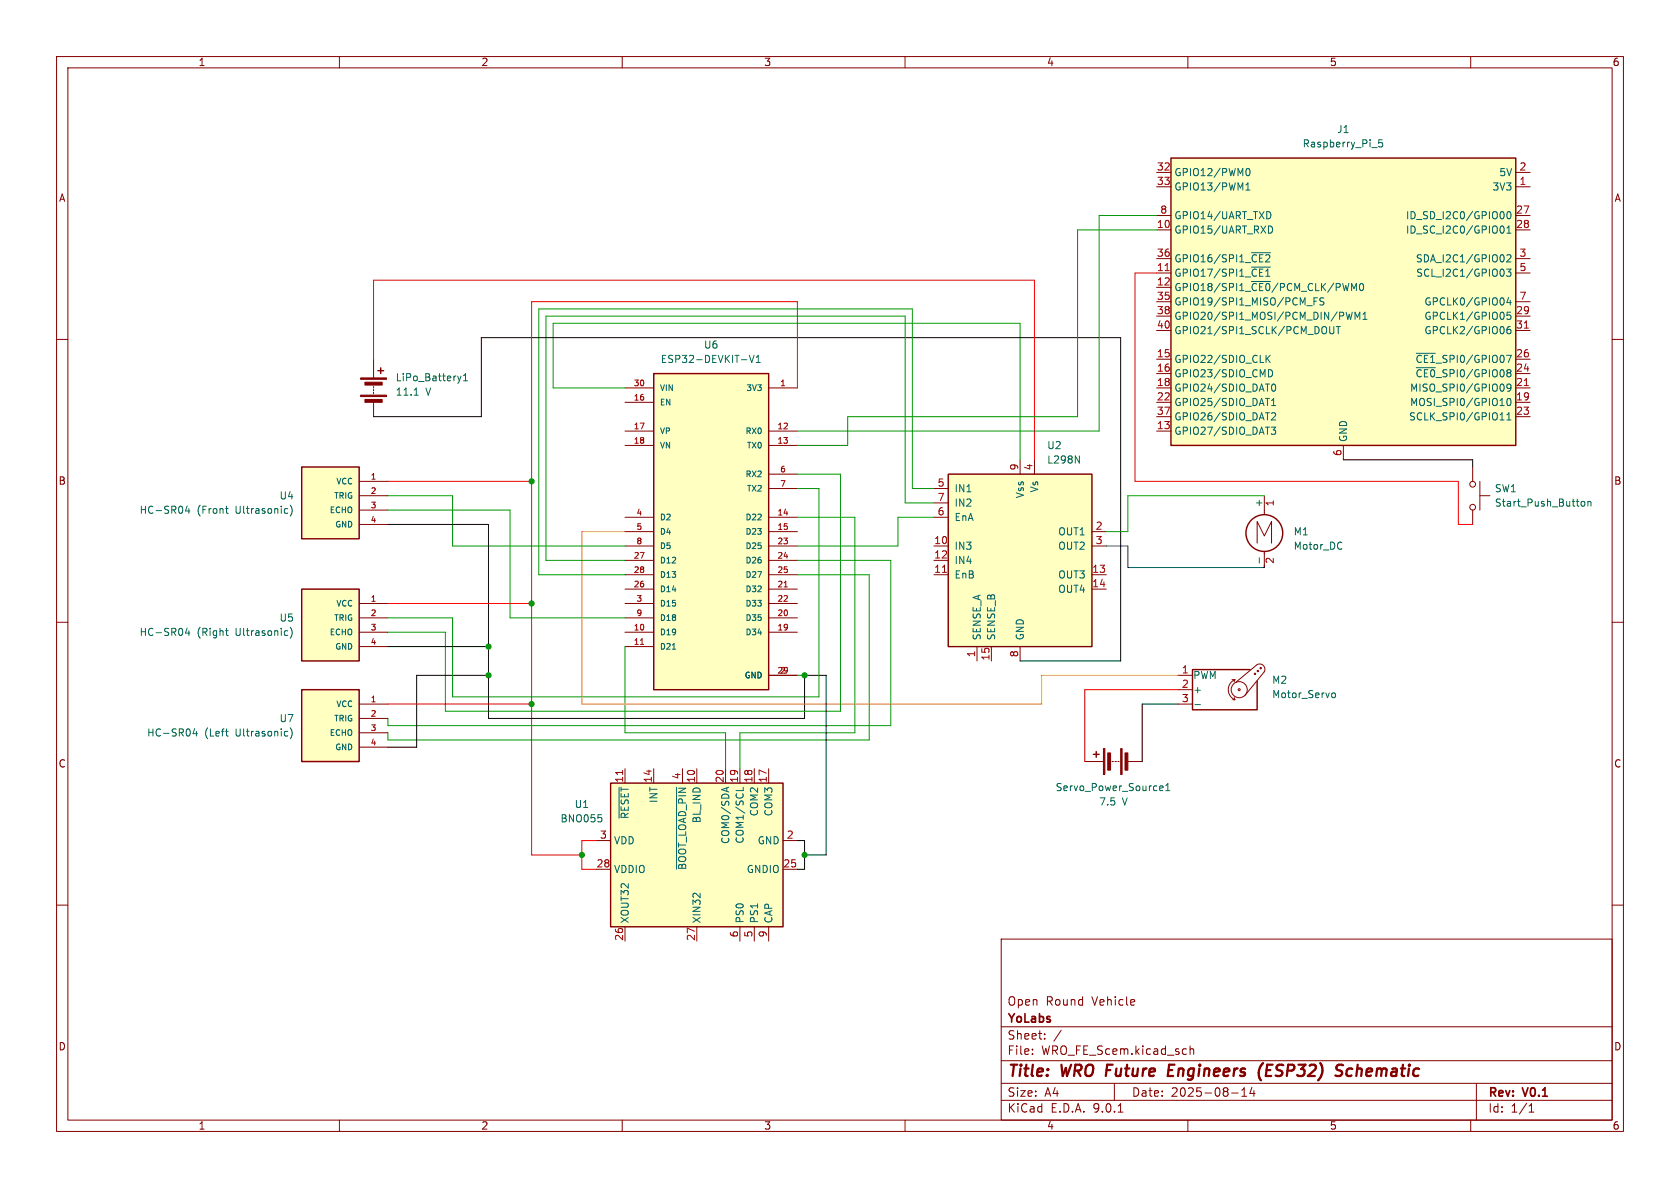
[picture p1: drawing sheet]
<svg xmlns="http://www.w3.org/2000/svg" width="297mm" height="210mm" viewBox="0 0 297 210" stroke-linecap="round" stroke-linejoin="round" font-family="sans-serif">
<g fill="none" stroke="#840000" stroke-width=".18">
<path d="M10 10h277v190h-277zM12 12h273v186h-273zM60 10v2M110 10v2M160 10v2M210 10v2M260 10v2M10 60h2M285 60h2M10 110h2M285 110h2M191.8 134.6h3.3"/>
<path d="M196.6 134.6h.2M197.1 134.6h.3M197.6 134.6h.3M199.4 134.6h2.5M10 160h2M177 166h108v32h-108zM200.5 176.8l.1 .3-.7 .1M285 160h2M60 198v2M110 198v2M160 198v2M177 194.5h108"/>
<path d="M177 191.5h108M177 187.5h108M177 181.5h108M182.5 186.3v.1M182.5 185.5v.1M184.7 183.6v.1M184.7 182.8v.1M187.6 182.1l-1.3 2M197 191.5v3M197.7 196.6h.8M210 198v2M210.4 184.9v1.5"/>
<path d="M210.4 185.5l.2-.1 .4 .1v.9M217.7 193.2h1.2M219.5 193.8h.9M219.5 192.7l.5-.4v1.5M221.3 192.2l-.3 1.1h.9M221.7 192.8v1M260 198v2M261 191.5v6.5M270.3 196.6h.9M270.3 195.5l.4-.4v1.5"/>
</g>
<path d="M206.6 189.2h.6M207.6 188.2h-.9l-.3 2h1M222.6 190.4l.3 .6M223.3 187.9l-.5 .6-.2 .8M223.9 189.2h.7M225 188.2h-1l-.2 2h.9M236.4 189.1l.5 .2a.49 .49 0 0 1 .4 .5 .49 .49 0 0 1-.5 .4h-.5M236.5 188.3l.2-.1 .7 .1M238.9 188.9a.66 .66 0 0 0-.8 .4v.7l.2 .2h.4" fill="none" stroke="#840000" stroke-width=".4"/>
<g fill="#840000" stroke="#840000" stroke-width=".18">
<path d="M195.1 132.3h.2v4.6h-.2z"/>
<path d="M198.1 132.3h.3v4.6h-.3z"/>
<path d="M195.8 133.1h.5v3h-.5z"/>
<path d="M198.9 133.1h.5v3h-.5z"/>
</g>
<path d="M193.3 133.4h1M193.8 132.8v1.1" fill="none" stroke="#840000" stroke-width=".25"/>
<path d="M205 139.3l.6-.1v-.2l-.4-.1-.2 .2 .1 .6h.5M206.1 139.8h.7M206.1 138.9l.4-.4v1.3" fill="none" stroke="#006464" stroke-width=".18"/>
<path d="M107.9 138.4h30.5v25.4h-30.5z" fill="#ffffc2"/>
<path d="M107.9 138.4h30.5v25.4h-30.5z" fill="none" stroke="#840000" stroke-width=".25"/>
<g fill="none" stroke="#840000" stroke-width=".18">
<path d="M110.5 135.9v2.5M115.6 135.9v2.5M120.6 135.9v2.5M123.2 135.9v2.5M128.3 135.9v2.5M130.8 135.9v2.5M133.3 135.9v2.5M135.9 135.9v2.5M105.4 148.6h2.5M105.4 153.7h2.5M138.4 148.6h2.6M138.4 153.7h2.6"/>
<path d="M110.5 163.8v2.6M123.2 163.8v2.6M130.8 163.8v2.6M133.3 163.8v2.6M135.9 163.8v2.6"/>
</g>
<path d="M109.4 139.2v5.5M119.6 139.2v14.5M128.5 139.3v.6M128.8 139.2l-1.2 .4M131.4 139.2v.6M105.7 144h.6M106.3 144.6l.1 .1-.1 .5" fill="none" stroke="#006464" stroke-width=".18"/>
<path d="M110.1 136.2v.7" fill="none" stroke="#a90000" stroke-width=".18"/>
<path d="M53.3 121.9h10.2v12.7h-10.2z" fill="#ffffc2"/>
<path d="M53.3 121.9h10.2v12.7h-10.2z" fill="none" stroke="#840000" stroke-width=".25"/>
<path d="M63.5 124.5h5.1M63.5 127h5.1M63.5 129.5h5.1M63.5 132.1h5.1" fill="none" stroke="#840000" stroke-width=".18"/>
<path d="M34.4 128.8l-.3 .9h.8M34.7 129.3v.8M39.9 129.3h.4M40.2 130.1h.1M50.5 129.3h.4M50.9 130.1h-.4M51.3 128.7a1.46 1.46 0 0 1 0 1.9" fill="none" stroke="#006464" stroke-width=".18"/>
<path d="M53.3 104.1h10.2v12.7h-10.2z" fill="#ffffc2"/>
<path d="M53.3 104.1h10.2v12.7h-10.2z" fill="none" stroke="#840000" stroke-width=".25"/>
<path d="M63.5 106.7h5.1M63.5 109.2h5.1M63.5 111.8h5.1M63.5 114.3h5.1" fill="none" stroke="#840000" stroke-width=".18"/>
<path d="M33.1 111l-.3 .9h.8M33.4 111.5v.8M39.9 111.5h.4M40.1 112.3h.2M50.5 111.5l.4 .1M50.9 112.3h-.4M51.3 110.9a1.46 1.46 0 0 1 0 1.9" fill="none" stroke="#006464" stroke-width=".18"/>
<path d="M53.3 82.6h10.2v12.7h-10.2z" fill="#ffffc2"/>
<path d="M53.3 82.6h10.2v12.7h-10.2z" fill="none" stroke="#840000" stroke-width=".25"/>
<path d="M63.5 85.1h5.1M63.5 87.6h5.1M63.5 90.2h5.1M63.5 92.7h5.1" fill="none" stroke="#840000" stroke-width=".18"/>
<path d="M33.1 89.4l-.3 .9h.8M33.4 89.9v.8M39.9 89.9h.4M40.1 90.7h.2M50.5 89.9l.4 .1M50.9 90.7h-.4M51.3 89.3a1.46 1.46 0 0 1 0 1.9" fill="none" stroke="#006464" stroke-width=".18"/>
<path d="M167.6 83.8h25.4v30.5h-25.4z" fill="#ffffc2"/>
<path d="M167.6 83.8h25.4v30.5h-25.4z" fill="none" stroke="#840000" stroke-width=".25"/>
<g fill="none" stroke="#840000" stroke-width=".18">
<path d="M165.1 86.4h2.5M165.1 88.9h2.5M165.1 91.4h2.5M165.1 96.5h2.5M165.1 99.1h2.5M180.3 81.3v2.5M182.9 81.3v2.5M193 96.5h2.6M193 94h2.6M165.1 101.6h2.5M172.7 114.3v2.5M175.3 114.3v2.5"/>
<path d="M180.3 114.3v2.5M193 101.6h2.6M193 104.1h2.6"/>
</g>
<path d="M166.6 101.2h.7" fill="none" stroke="#a90000" stroke-width=".18"/>
<path d="M190.1 80.6l.7 1.3v-1.3" fill="none" stroke="#006464" stroke-width=".18"/>
<path d="M115.6 66h20.3v55.9h-20.3z" fill="#ffffc2"/>
<path d="M115.6 66h20.3v55.9h-20.3z" fill="none" stroke="#840000" stroke-width=".25"/>
<g fill="none" stroke="#840000" stroke-width=".18">
<path d="M110.5 68.6h5.1M110.5 71.1h5.1M110.5 76.2h5.1M110.5 78.7h5.1M135.9 68.6h5.1M135.9 76.2h5.1M135.9 78.7h5.1M110.5 91.4h5.1M110.5 94h5.1M110.5 96.5h5.1M110.5 99.1h5.1M135.9 91.4h5.1"/>
<path d="M135.9 94h5.1M135.9 96.5h5.1M135.9 99.1h5.1M135.9 83.8h5.1M135.9 86.4h5.1M110.5 101.6h5.1M110.5 104.1h5.1M110.5 106.7h5.1M110.5 109.2h5.1M110.5 111.8h5.1M110.5 114.3h5.1M135.9 101.6h5.1"/>
<path d="M135.9 104.1h5.1M135.9 106.7h5.1M135.9 109.2h5.1M135.9 111.8h5.1M135.9 119.4h5.1"/>
</g>
<path d="M132.5 62.8l.4 1.3 .4-1.3M133.7 64.1h.7M133.7 63.2l.3-.4v1.3M118.9 114.8h.5" fill="none" stroke="#006464" stroke-width=".18"/>
<path d="M113.2 113.9h.6M138.6 103.8h.6" fill="none" stroke="#a90000" stroke-width=".18"/>
<path d="M207 27.9h61v50.8h-61z" fill="#ffffc2"/>
<g fill="none" stroke="#840000" stroke-width=".25">
<path d="M207 27.9h61v50.8h-61zM66.8 65.5h1M67.3 65v1M221 118.4h-10.2v7.1h11.4v-5.1"/>
<circle cx="223.5" cy="94.2" r="3.3"/>
</g>
<g fill="none" stroke="#840000" stroke-width=".18">
<path d="M204.5 30.5h2.5M204.5 33h2.5M204.5 38.1h2.5M268 30.5h2.5M268 33h2.5M268 38.1h2.5M204.5 40.6h2.5M204.5 45.7h2.5M204.5 48.3h2.5M204.5 50.8h2.5M204.5 53.3h2.5M204.5 55.9h2.5"/>
<path d="M204.5 58.4h2.5M268 40.6h2.5M268 45.7h2.5M268 48.3h2.5M268 53.3h2.5M268 55.9h2.5M268 58.4h2.5M66 63.5v3.3M66 68.3v.3M66 68.8v.3M66 69.3v.3M66 71.1v2.6"/>
<path d="M204.5 63.5h2.5M204.5 66h2.5M204.5 68.6h2.5M204.5 71.1h2.5M204.5 73.7h2.5M204.5 76.2h2.5M237.5 78.7v2.6M268 63.5h2.5M268 66h2.5M268 68.6h2.5M268 71.1h2.5M268 73.7h2.5"/>
<path d="M222.2 96v-3.8l1.3 2.5 1.3-2.5v3.8M223.5 87.6v3.4M223.5 97.5v2.8M260.3 82.6v2.5M260.3 90.2v2.5M261.6 87.6h1.8M261.6 85.1v5.1M208.3 119.4h2.5M208.3 121.9h2.5M208.3 124.5h2.5M217.8 120.1h.5M217.9 123.7h.4"/>
<path d="M218.2 123.3l.1 .4M218.3 120.1a1.94 1.94 0 0 0-1.2 1.8 1.94 1.94 0 0 0 1.2 1.8M218.3 120.1l-.1 .4M218.4 120.7l3.8-3.2a.94 .94 0 0 1 1.1 .1 .94 .94 0 0 1 .2 1.1l-3.4 4.2"/>
<circle cx="260.3" cy="89.7" r=".51"/>
<circle cx="260.3" cy="85.6" r=".51"/>
<circle cx="221.9" cy="119.1" r=".13"/>
<circle cx="222.4" cy="118.6" r=".13"/>
<circle cx="222.9" cy="118.1" r=".13"/>
<circle cx="219.1" cy="121.9" r=".18"/>
<circle cx="219.1" cy="121.9" r="1.42"/>
</g>
<g fill="none" stroke="#006464" stroke-width=".18">
<path d="M220.3 30.3l.1-.4 .2-.1a.68 .68 0 0 1 .4 .6 .68 .68 0 0 1-.4 .7l-.2-.2-.1-.3M220.3 33.6h.7M220.3 32.7l.3-.4v1.3M224.2 37.4a.68 .68 0 0 1 .5 .6 .68 .68 0 0 1-.5 .7M224.2 39.9a.64 .64 0 0 1 .8 .7 .64 .64 0 0 1-.8 .6M242.5 26.1h1M244.4 24.7h-.6l-.1 .6 .2-.1 .4 .1 .1 .1v.5l-.2 .1-.5-.1M265.5 39.9a.68 .68 0 0 1 .4 .7 .68 .68 0 0 1-.4 .6M265.8 37.5l.1 .4-.1 .7M266.5 37.5l.2-.1a.68 .68 0 0 1 .4 .6 .68 .68 0 0 1-.4 .7l-.2-.1-.1-.4zM221.2 44.7h3.4M221.2 47.2h3.4"/>
<path d="M221.2 49.8h3.4M231 54h1M232.3 53.3h.4M232.9 52.6h-.6v1.3M234 52.7l-.4-.1-.2 .2v.3l.5 .3 .1 .3-.2 .2h-.5M235.1 57.7v1.1l.2 .2 .4-.1 .1-.1v-1.1M236.2 57.7h.7M236.6 57.7v1.3M238 55.2l.3 1.3 .2-.9 .3 .9 .3-1.3M239.5 56.5v-1.3l.5 .9 .4-.9v1.3M240.5 50.2l.1-.1a.68 .68 0 0 1 .5 .6 .68 .68 0 0 1-.5 .7l-.1-.1-.2-.4zM240.9 56.5h.8"/>
<path d="M240.9 55.6l.4-.4v1.3M265.8 47.8v.8M266.3 47.6h.8l-.4 .5 .4 .1v.5l-.2 .1-.6-.1M266.4 41.2h.7M266.4 45.2l.5-.2 .2 .4-.8 .9h.8M266.4 40.3l.4-.4v1.3M266.7 52.6l-.3 .9h.8M267 57.7l-.4 .1a.86 .86 0 0 0 0 1.2l.5-.1v-.4l-.2-.3-.4 .1-.1 .2M267 53.1v.8M267.1 55.2h-.6l-.1 .6 .2-.1h.4l.1 .2v.4l-.2 .2-.5-.2M73.2 69.9h.8M73.5 68.8l.1-.2v1.3"/>
<path d="M81.5 66.5l-.3 .8M81.9 67.3h.8M81.9 66.4l.4-.4v1.3M223.8 62.8v1.3M224 63.4l.6 .7M224.2 65.3a.64 .64 0 0 1 .8 .7 .64 .64 0 0 1-.8 .6M224.6 62.8l-.8 .7M224.7 75.5h.8l-.4 .5 .4 .1v.6l-.2 .1-.6-.1M224.8 73.1l.5-.1 .2 .3-.8 .9h.8M224.8 71.7h.7M224.8 70.8l.4-.4v1.3M224.9 68l.2-.1a.68 .68 0 0 1 .4 .6 .68 .68 0 0 1-.4 .7l-.2-.2-.1-.3z"/>
<path d="M250.4 62.5h3.3M250.4 65h3.3M265.2 74.2h.7M266.4 74.2h.7M266.4 73.3l.4-.3v1.2M266.6 70.5l.1-.1a.68 .68 0 0 1 .4 .7 .68 .68 0 0 1-.4 .6 .84 .84 0 0 1-.1-1.2zM267.1 68.4l-.2 .3-.4-.1-.1-.2 .1-.4 .4-.1 .2 .1a.84 .84 0 0 1-.3 1.2h-.3M222.6 98.6v.9M237.2 95.9v.1M237.2 97h.1M279.5 88.9l.3-.3 .3 .1 .1 .2-.1 .5-.3 .1-.3-.3M280.7 88.8l.2-.2 .3 .1 .1 .8"/>
<path d="M280.7 88.6v.9M211.2 124.6h1M235.4 122.7l.3-.2 .3 .1 .1 .1-.1 .6h-.3l-.3-.2"/>
</g>
<path d="M206 47.8h.7M269.5 58h.7M269.5 68.2h.7" fill="none" stroke="#a90000" stroke-width=".18"/>
<g fill="#840000" stroke="#840000" stroke-width=".18">
<path d="M63.8 66.8h4.5v.3h-4.5z"/>
<path d="M63.8 69.9h4.5v.2h-4.5z"/>
<path d="M64.5 67.6h3.1v.5h-3.1z"/>
<path d="M64.5 70.6h3.1v.5h-3.1z"/>
</g>
<path d="M204.5 48.3h-3.8v36.8h57.1v7.6h2.5M66 63.5v-14h116.9v31.8M141 68.6v-15.3h-47v97.8h8.9M68.6 85.1h25.4M68.6 106.7h25.4M68.6 124.5h25.4M208.3 121.9h-16.5v12.7M105.4 148.6h-2.5v5.1h2.5" fill="none" stroke="#f00" stroke-width=".18"/>
<path d="M66 73.7h19.1v-14h113v57.1h-17.8M68.6 92.7h17.8v34.3h55.8v-7.6h3.8v31.7h-3.8M237.5 81.3h22.8v1.3M68.6 114.3h17.8M86.4 119.4h-12.7v12.7h-5.1M208.3 124.5h-6.4v10.1M141 148.6h1.2v5.1h-1.2" fill="none" stroke="#000" stroke-width=".18"/>
<g fill="none" stroke="#009600" stroke-width=".18">
<path d="M204.5 38.1h-10.2v38.1h-53.3M204.5 40.6h-14v33.1h-40.6v5h-8.9M110.5 68.6h-12.7v-11.4h82.5v24.1M68.6 90.2h21.6v19h20.3M68.6 87.6h11.4v8.9h30.5M141 86.4h3.8v36.8h-64.8v-14h-11.4M141 99.1h16.5v29.2h-88.9v-1.3M141 83.8h7.6v41.9h-69.9v-13.9h-10.1M141 91.4h10.1v38.1h-20.3v6.4M165.1 86.4h-3.8v-31.8h-66.1v47h15.3M165.1 88.9h-5.1v-33h-63.5v43.2h14M165.1 91.4h-6.4v5.1h-17.7"/>
<path d="M110.5 114.3v15.2h17.8v6.4M141 101.6h12.7v29.2h-85.1v-1.3M141 119.4h1.2"/>
</g>
<path d="M110.5 94h-7.6v30.5h81.2v-5.1h24.2" fill="none" stroke="#f90" stroke-width=".18"/>
<path d="M223.5 87.6h-24.1v6.4h-3.8" fill="none" stroke="#00c200" stroke-width=".18"/>
<path d="M195.6 96.5h3.8v3.8h24.1" fill="none" stroke="#0000c2" stroke-width=".18"/>
<g fill="#009600" stroke="#009600" stroke-width=".18">
<circle cx="94" cy="124.5" r=".46"/>
<circle cx="142.2" cy="119.4" r=".46"/>
<circle cx="142.2" cy="151.1" r=".46"/>
<circle cx="102.9" cy="151.1" r=".46"/>
<circle cx="94" cy="106.7" r=".46"/>
<circle cx="94" cy="85.1" r=".46"/>
<circle cx="86.4" cy="119.4" r=".46"/>
<circle cx="86.4" cy="114.3" r=".46"/>
</g>
<g font-size="2.8" fill="#840000">
<text x="178" y="190.9">Title:</text>
<text x="187.7" y="190.9">WRO Future</text>
<text x="208.1" y="190.9">Engineers</text>
<text x="224.9" y="190.9">(ESP32)</text>
<text x="239.4" y="190.9">Schematic</text>
</g>
<g font-size="2.1" fill="#840000">
<text x="178" y="178">Open</text>
<text x="184.9" y="178">Round</text>
<text x="193.1" y="178">Vehicle</text>
<text x="178" y="184">Sheet:</text>
<text x="178" y="181.2">YoLabs</text>
<text x="178" y="186.7">File:</text>
<text x="184.1" y="186.7">WRO_FE_Scem.kicad_sch</text>
<text x="178" y="196.9">KiCad</text>
<text x="178" y="194.1">Size:</text>
<text x="184.7" y="194.1">A4</text>
<text x="185.7" y="196.9">E.D.A.</text>
<text x="193.3" y="196.9">9.0.1</text>
<text x="200" y="194.1">Date:</text>
<text x="207" y="194.1">2025-08-14</text>
<text x="263" y="194.3">Rev:</text>
<text x="263" y="196.9">Id:</text>
<text x="267.1" y="196.9">1/1</text>
<text x="269.4" y="194.3">V0.1</text>
</g>
<g font-size="1.8" fill="#840000">
<text x="35" y="11.9">1</text>
<text x="85" y="11.9">2</text>
<text x="135" y="11.9">3</text>
<text x="185" y="11.9">4</text>
<text x="235" y="11.9">5</text>
<text x="285" y="11.9">6</text>
<text x="10.3" y="35.9">A</text>
<text x="285.3" y="35.9">A</text>
<text x="10.3" y="85.9">B</text>
<text x="285.3" y="85.9">B</text>
<text x="10.3" y="135.9">C</text>
<text x="285.3" y="135.9">C</text>
<text x="10.3" y="185.9">D</text>
<text x="285.3" y="185.9">D</text>
<text x="35" y="199.9">1</text>
<text x="85" y="199.9">2</text>
<text x="135" y="199.9">3</text>
<text x="185" y="199.9">4</text>
<text x="235" y="199.9">5</text>
<text x="285" y="199.9">6</text>
</g>
<g font-size="1.8" fill="#006464">
<text x="236.3" y="23.7">J1</text>
<text x="230.2" y="26.3">Raspberry_Pi_5</text>
<text x="207.5" y="31.3">GPIO12/PWM0</text>
<text x="207.5" y="33.9">GPIO13/PWM1</text>
<text x="263.8" y="33.9">3V3</text>
<text x="265" y="31.3">5V</text>
<text x="207.5" y="39">GPIO14/UART_TXD</text>
<text x="207.5" y="41.5">GPIO15/UART_RXD</text>
<text x="248.5" y="39">ID_SD_I2C0/GPIO00</text>
<text x="248.5" y="41.5">ID_SC_I2C0/GPIO01</text>
<text x="207.5" y="46.6">GPIO16/SPI1_~{CE2}</text>
<text x="250.2" y="46.6">SDA_I2C1/GPIO02</text>
<text x="207.5" y="49.1">GPIO17/SPI1_~{CE1}</text>
<text x="207.5" y="51.7">GPIO18/SPI1_~{CE0}/PCM_CLK/PWM0</text>
<text x="250.3" y="49.1">SCL_I2C1/GPIO03</text>
<text x="207.5" y="54.2">GPIO19/SPI1_MISO/PCM_FS</text>
<text x="207.5" y="56.7">GPIO20/SPI1_MOSI/PCM_DIN/PWM1</text>
<text x="207.5" y="59.3">GPIO21/SPI1_SCLK/PCM_DOUT</text>
<text x="251.7" y="54.2">GPCLK0/GPIO04</text>
<text x="251.7" y="56.7">GPCLK1/GPIO05</text>
<text x="251.7" y="59.3">GPCLK2/GPIO06</text>
<text x="116.7" y="64.4">ESP32-DEVKIT-V1</text>
<text x="124.4" y="61.8">U6</text>
<text x="207.5" y="64.4">GPIO22/SDIO_CLK</text>
<text x="250.1" y="64.4">~{CE1}_SPI0/GPIO07</text>
<text x="69.9" y="70.1">11.1</text>
<text x="69.9" y="67.6">LiPo_Battery1</text>
<text x="75.3" y="70.1">V</text>
<text x="207.5" y="66.9">GPIO23/SDIO_CMD</text>
<text x="207.5" y="69.4">GPIO24/SDIO_DAT0</text>
<text x="207.5" y="72">GPIO25/SDIO_DAT1</text>
<text x="249.2" y="69.4">MISO_SPI0/GPIO09</text>
<text x="249.2" y="72">MOSI_SPI0/GPIO10</text>
<text x="250.1" y="66.9">~{CE0}_SPI0/GPIO08</text>
<text x="207.5" y="74.5">GPIO26/SDIO_DAT2</text>
<text x="207.5" y="77.1">GPIO27/SDIO_DAT3</text>
<text x="249" y="74.5">SCLK_SPI0/GPIO11</text>
<text x="185" y="82.1">L298N</text>
<text x="185" y="79.6">U2</text>
<text x="238.4" y="78.2" transform="rotate(-90 238.4 78.2)">GND</text>
<text x="49.3" y="88.5">U4</text>
<text x="168.7" y="87.2">IN1</text>
<text x="168.7" y="89.8">IN2</text>
<text x="181.2" y="88.2" transform="rotate(-90 181.2 88.2)">Vss</text>
<text x="183.7" y="87.2" transform="rotate(-90 183.7 87.2)">Vs</text>
<text x="223.3" y="89.8" transform="rotate(-90 223.3 89.8)">+</text>
<text x="264.2" y="87.2">SW1</text>
<text x="264.2" y="89.8">Start_Push_Button</text>
<text x="24.6" y="91">HC-SR04</text>
<text x="34.8" y="91">(Front</text>
<text x="41.7" y="91">Ultrasonic)</text>
<text x="168.7" y="92.3">EnA</text>
<text x="187" y="94.8">OUT1</text>
<text x="228.6" y="94.8">M1</text>
<text x="168.7" y="97.4">IN3</text>
<text x="168.7" y="99.9">IN4</text>
<text x="187" y="97.4">OUT2</text>
<text x="228.6" y="97.4">Motor_DC</text>
<text x="168.7" y="102.5">EnB</text>
<text x="187" y="102.5">OUT3</text>
<text x="187" y="105">OUT4</text>
<text x="24.6" y="112.6">HC-SR04</text>
<text x="34.8" y="112.6">(Right</text>
<text x="41.7" y="112.6">Ultrasonic)</text>
<text x="49.3" y="110.1">U5</text>
<text x="173.6" y="113.3" transform="rotate(-90 173.6 113.3)">SENSE_A</text>
<text x="176.1" y="113.3" transform="rotate(-90 176.1 113.3)">SENSE_B</text>
<text x="181.2" y="113.3" transform="rotate(-90 181.2 113.3)">GND</text>
<text x="210.8" y="120.2">PWM</text>
<text x="210.8" y="122.8">+</text>
<text x="224.8" y="121.1">M2</text>
<text x="224.8" y="123.6">Motor_Servo</text>
<text x="25.9" y="130.4">HC-SR04</text>
<text x="36.2" y="130.4">(Left</text>
<text x="41.7" y="130.4">Ultrasonic)</text>
<text x="49.3" y="127.9">U7</text>
<text x="101.5" y="143">U1</text>
<text x="116.4" y="142" transform="rotate(-90 116.4 142)">INT</text>
<text x="186.5" y="140.1">Servo_Power_Source1</text>
<text x="194.2" y="142.6">7.5</text>
<text x="198.4" y="142.6">V</text>
<text x="99" y="145.6">BNO055</text>
<text x="108.5" y="149.5">VDD</text>
<text x="111.4" y="144.9" transform="rotate(-90 111.4 144.9)">~{RESET}</text>
<text x="124.1" y="145.6" transform="rotate(-90 124.1 145.6)">BL_IND</text>
<text x="129.1" y="149.3" transform="rotate(-90 129.1 149.3)">COM0/SDA</text>
<text x="131.7" y="149.2" transform="rotate(-90 131.7 149.2)">COM1/SCL</text>
<text x="133.8" y="149.5">GND</text>
<text x="134.2" y="144.4" transform="rotate(-90 134.2 144.4)">COM2</text>
<text x="136.8" y="144.4" transform="rotate(-90 136.8 144.4)">COM3</text>
<text x="108.5" y="154.5">VDDIO</text>
<text x="121.5" y="153.9" transform="rotate(-90 121.5 153.9)">~{BOOT_LOAD_PIN}</text>
<text x="131.9" y="154.5">GNDIO</text>
<text x="111.4" y="163.3" transform="rotate(-90 111.4 163.3)">XOUT32</text>
<text x="124.1" y="163.3" transform="rotate(-90 124.1 163.3)">XIN32</text>
<text x="131.7" y="163.3" transform="rotate(-90 131.7 163.3)">PS0</text>
<text x="134.2" y="163.3" transform="rotate(-90 134.2 163.3)">PS1</text>
<text x="136.8" y="163.3" transform="rotate(-90 136.8 163.3)">CAP</text>
</g>
<g font-size="1.8" fill="#a90000">
<text x="204.4" y="30.2">32</text>
<text x="204.4" y="32.8">33</text>
<text x="268.5" y="30.2">2</text>
<text x="268.5" y="32.8">1</text>
<text x="204.4" y="40.4">10</text>
<text x="205" y="37.8">8</text>
<text x="267.9" y="37.8">27</text>
<text x="267.9" y="40.4">28</text>
<text x="204.4" y="45.5">36</text>
<text x="268.5" y="45.5">3</text>
<text x="204.4" y="48">11</text>
<text x="204.4" y="50.5">12</text>
<text x="204.4" y="53.1">35</text>
<text x="268.5" y="48">5</text>
<text x="268.5" y="53.1">7</text>
<text x="204.4" y="55.6">38</text>
<text x="204.4" y="58.2">40</text>
<text x="267.9" y="55.6">29</text>
<text x="267.9" y="58.2">31</text>
<text x="204.4" y="63.2">15</text>
<text x="204.4" y="65.8">16</text>
<text x="267.9" y="63.2">26</text>
<text x="267.9" y="65.8">24</text>
<text x="204.4" y="68.3">18</text>
<text x="204.4" y="70.9">22</text>
<text x="267.9" y="68.3">21</text>
<text x="267.9" y="70.9">19</text>
<text x="204.4" y="73.4">37</text>
<text x="204.4" y="75.9">13</text>
<text x="267.9" y="73.4">23</text>
<text x="180.1" y="83.3" transform="rotate(-90 180.1 83.3)">9</text>
<text x="182.6" y="83.3" transform="rotate(-90 182.6 83.3)">4</text>
<text x="237.2" y="80.7" transform="rotate(-90 237.2 80.7)">6</text>
<text x="165.7" y="86.1">5</text>
<text x="165.7" y="88.6">7</text>
<text x="225.5" y="89.6" transform="rotate(-90 225.5 89.6)">1</text>
<text x="165.7" y="91.2">6</text>
<text x="193.6" y="93.7">2</text>
<text x="165.1" y="96.3">10</text>
<text x="165.1" y="98.8">12</text>
<text x="165.1" y="101.3">11</text>
<text x="193" y="101.3">13</text>
<text x="193.6" y="96.3">3</text>
<text x="225.5" y="99.8" transform="rotate(-90 225.5 99.8)">2</text>
<text x="193" y="103.9">14</text>
<text x="172.5" y="116.3" transform="rotate(-90 172.5 116.3)">1</text>
<text x="175" y="116.9" transform="rotate(-90 175 116.9)">15</text>
<text x="180.1" y="116.3" transform="rotate(-90 180.1 116.3)">8</text>
<text x="208.8" y="119.1">1</text>
<text x="208.8" y="121.7">2</text>
<text x="208.8" y="124.2">3</text>
<text x="120.4" y="137.9" transform="rotate(-90 120.4 137.9)">4</text>
<text x="110.2" y="138.5" transform="rotate(-90 110.2 138.5)">11</text>
<text x="115.3" y="138.5" transform="rotate(-90 115.3 138.5)">14</text>
<text x="122.9" y="138.5" transform="rotate(-90 122.9 138.5)">10</text>
<text x="128" y="138.5" transform="rotate(-90 128 138.5)">20</text>
<text x="130.6" y="138.5" transform="rotate(-90 130.6 138.5)">19</text>
<text x="133.1" y="138.5" transform="rotate(-90 133.1 138.5)">18</text>
<text x="135.6" y="138.5" transform="rotate(-90 135.6 138.5)">17</text>
<text x="106" y="148.3">3</text>
<text x="139" y="148.3">2</text>
<text x="105.4" y="153.4">28</text>
<text x="138.4" y="153.4">25</text>
<text x="110.2" y="166.4" transform="rotate(-90 110.2 166.4)">26</text>
<text x="122.9" y="166.4" transform="rotate(-90 122.9 166.4)">27</text>
<text x="130.6" y="165.8" transform="rotate(-90 130.6 165.8)">6</text>
<text x="133.1" y="165.8" transform="rotate(-90 133.1 165.8)">5</text>
<text x="135.6" y="165.8" transform="rotate(-90 135.6 165.8)">9</text>
</g>
<g font-size="1.4" fill="#a90000">
<text x="111.9" y="68.3">30</text>
<text x="111.9" y="70.9">16</text>
<text x="137.8" y="68.3">1</text>
<text x="111.9" y="75.9">17</text>
<text x="137.3" y="75.9">12</text>
<text x="111.9" y="78.5">18</text>
<text x="137.3" y="78.5">13</text>
<text x="137.8" y="83.6">6</text>
<text x="65.4" y="84.8">1</text>
<text x="65.4" y="87.4">2</text>
<text x="65.4" y="89.9">3</text>
<text x="137.8" y="86.1">7</text>
<text x="65.4" y="92.5">4</text>
<text x="112.4" y="91.2">4</text>
<text x="112.4" y="93.7">5</text>
<text x="137.3" y="91.2">14</text>
<text x="137.3" y="93.7">15</text>
<text x="111.9" y="98.8">27</text>
<text x="111.9" y="101.3">28</text>
<text x="112.4" y="96.3">8</text>
<text x="137.3" y="96.3">23</text>
<text x="137.3" y="98.8">24</text>
<text x="137.3" y="101.3">25</text>
<text x="65.4" y="106.4">1</text>
<text x="111.9" y="103.9">26</text>
<text x="112.4" y="106.4">3</text>
<text x="137.3" y="103.9">21</text>
<text x="137.3" y="106.4">22</text>
<text x="65.4" y="109">2</text>
<text x="65.4" y="111.5">3</text>
<text x="111.9" y="111.5">10</text>
<text x="112.4" y="109">9</text>
<text x="137.3" y="109">20</text>
<text x="137.3" y="111.5">19</text>
<text x="65.4" y="114">4</text>
<text x="111.9" y="114">11</text>
<text x="137.3" y="119.1">29</text>
<text x="137.8" y="119.1">2</text>
<text x="65.4" y="124.2">1</text>
<text x="65.4" y="126.7">2</text>
<text x="65.4" y="129.3">3</text>
<text x="65.4" y="131.8">4</text>
</g>
<g font-size="1.4" fill="#006464">
<text x="116.6" y="69.3">VIN</text>
<text x="116.6" y="71.9">EN</text>
<text x="131.8" y="69.3">3V3</text>
<text x="116.6" y="76.9">VP</text>
<text x="131.7" y="76.9">RX0</text>
<text x="116.6" y="79.5">VN</text>
<text x="131.9" y="79.5">TX0</text>
<text x="58.9" y="88.4">TRIG</text>
<text x="59.3" y="85.8">VCC</text>
<text x="131.7" y="84.6">RX2</text>
<text x="131.9" y="87.1">TX2</text>
<text x="58.2" y="90.9">ECHO</text>
<text x="59.1" y="93.4">GND</text>
<text x="116.6" y="92.2">D2</text>
<text x="116.6" y="94.7">D4</text>
<text x="131.7" y="92.2">D22</text>
<text x="131.7" y="94.7">D23</text>
<text x="116.6" y="97.3">D5</text>
<text x="116.6" y="99.8">D12</text>
<text x="131.7" y="97.3">D25</text>
<text x="131.7" y="99.8">D26</text>
<text x="59.3" y="107.4">VCC</text>
<text x="116.6" y="102.3">D13</text>
<text x="116.6" y="104.9">D14</text>
<text x="116.6" y="107.4">D15</text>
<text x="131.7" y="102.3">D27</text>
<text x="131.7" y="104.9">D32</text>
<text x="131.7" y="107.4">D33</text>
<text x="58.2" y="112.5">ECHO</text>
<text x="58.9" y="110">TRIG</text>
<text x="116.6" y="110">D18</text>
<text x="116.6" y="112.5">D19</text>
<text x="131.7" y="110">D35</text>
<text x="131.7" y="112.5">D34</text>
<text x="59.1" y="115">GND</text>
<text x="116.6" y="115">D21</text>
<text x="59.3" y="125.2">VCC</text>
<text x="131.5" y="120.1">GND</text>
<text x="58.2" y="130.3">ECHO</text>
<text x="58.9" y="127.7">TRIG</text>
<text x="59.1" y="132.8">GND</text>
</g>
</svg>
